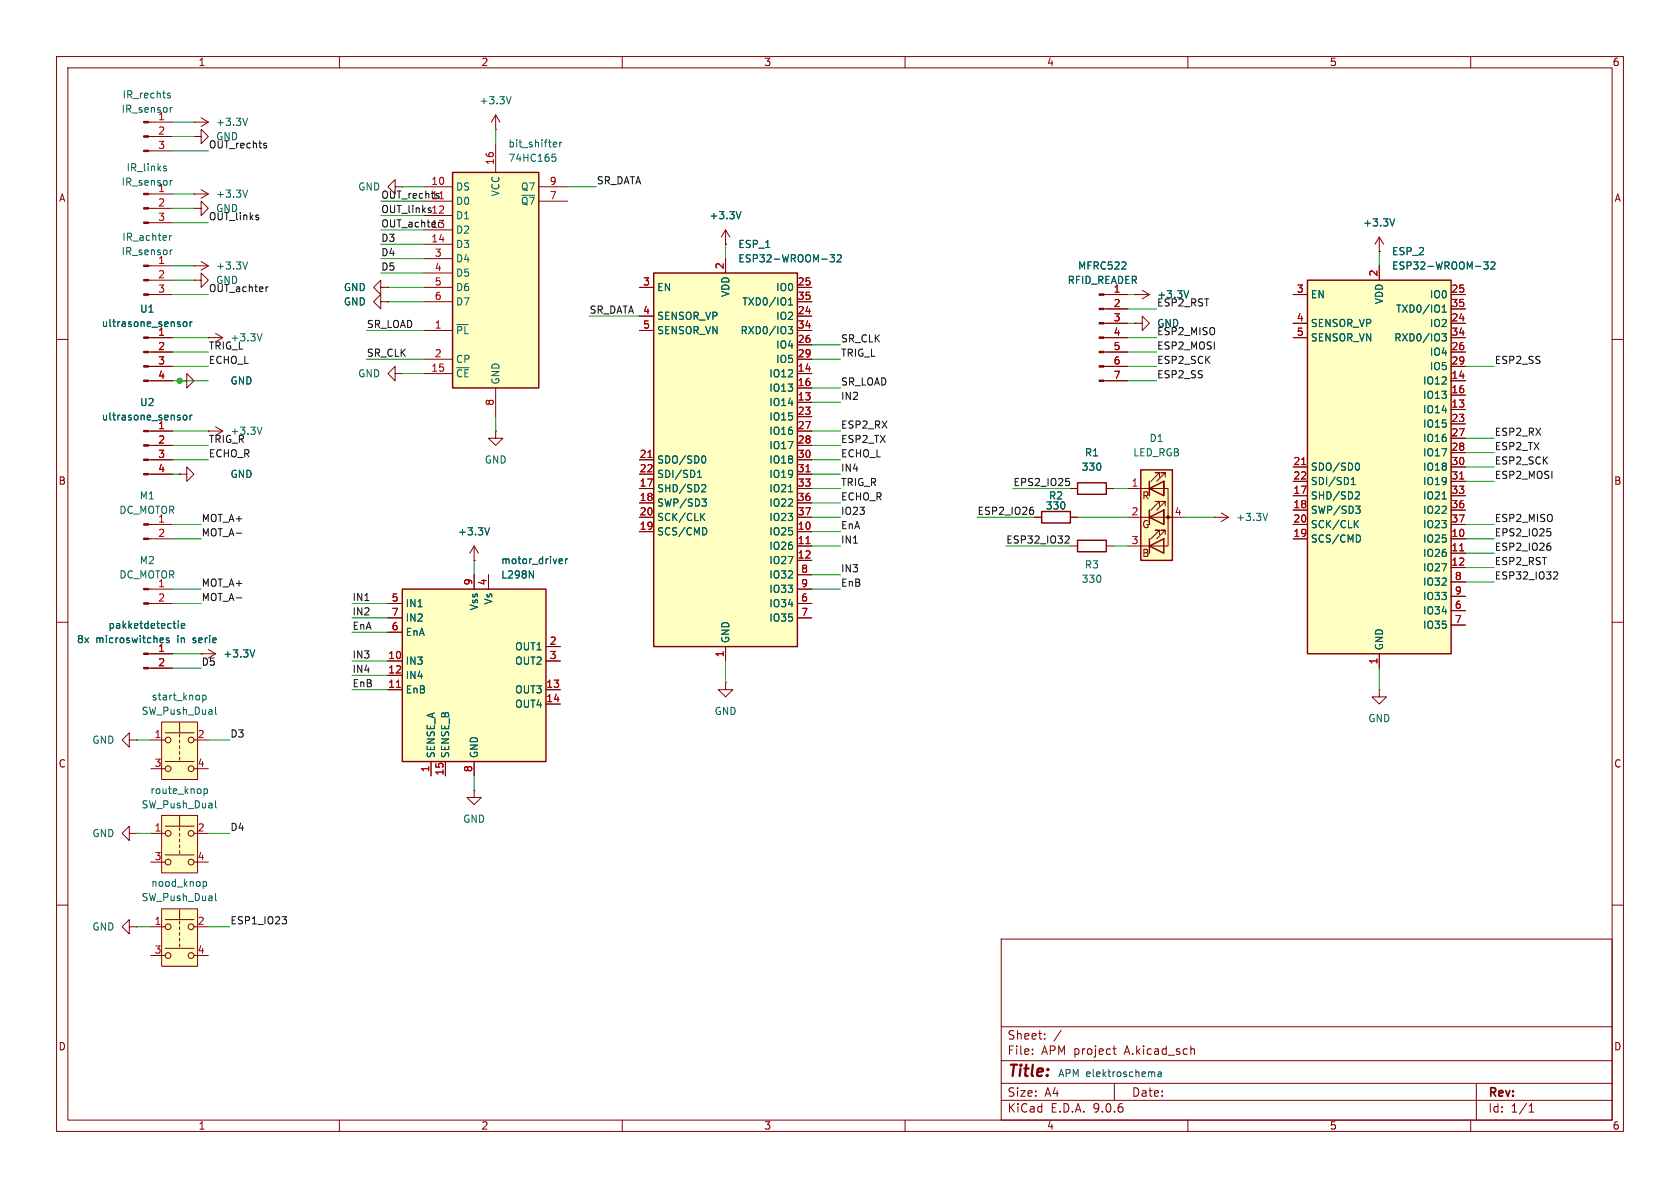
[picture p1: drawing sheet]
<svg xmlns="http://www.w3.org/2000/svg" width="297mm" height="210mm" viewBox="0 0 297 210" stroke-linecap="round" stroke-linejoin="round" font-family="sans-serif">
<g fill="none" stroke="#840000" stroke-width=".18">
<path d="M10 10h277v190h-277zM12 12h273v186h-273zM60 10v2M110 10v2M160 10v2M210 10v2M260 10v2M34.3 34.3h.1M34.3 34.3h2.5M35.6 33.5l1.2 .8M36.8 34.3l-1.2 .8M10 60h2"/>
<path d="M285 60h2M10 110h2M285 110h2M10 160h2M177 166h108v32h-108zM285 160h2M60 198v2M110 198v2M160 198v2M177 194.5h108M177 191.5h108M177 187.5h108"/>
<path d="M177 181.5h108M182.5 186.3v.1M182.5 185.5v.1M184.7 183.6v.1M184.7 182.8v.1M187.6 182.1l-1.3 2M196.7 185.4h.6M197 184.9v1.3l.3 .2M197 191.5v3M210 198v2M210.7 185.4h.3l.2 .2v.8M260 198v2"/>
<path d="M261 191.5v6.5M270.3 196.6h.9M270.3 195.5l.4-.4v1.5"/>
</g>
<path d="M43.8 33.6l-.4 1.3" fill="none" stroke="#006464" stroke-width=".18"/>
<path d="M231.1 49.5h25.4v66.1h-25.4z" fill="#ffffc2"/>
<path d="M231.1 49.5h25.4v66.1h-25.4z" fill="none" stroke="#840000" stroke-width=".25"/>
<g fill="none" stroke="#840000" stroke-width=".18">
<path d="M34.3 36.8h1.3v-1.2l1.2 1.2-1.2 1.3v-1.3M34.3 36.8h.1M34.3 47h.1M34.3 49.5h1.3v-1.2l1.2 1.2-1.2 1.3v-1.3M34.3 49.5h.1M34.3 47h2.5M35.6 46.2l1.2 .8M36.8 59.7h.1M36.8 59.7h2.6M36.8 47l-1.2 .8M38.1 58.9l1.3 .8M39.4 59.7l-1.3 .8"/>
<path d="M67.3 50.8v-1.3l-1.3 1.3 1.3 1.3v-1.3h1.3M67.3 53.3v-1.2l-1.3 1.2 1.3 1.3v-1.3h1.3M68.6 50.8h.1M68.6 53.3h.1M128.3 43.2h.1M128.3 40.6l-.8 1.3M128.3 40.6l.7 1.3M128.3 40.6v2.6M195.2 52.1h4.2M195.2 57.2h4.2M195.2 59.7h4.2M195.2 54.6h4.2"/>
<path d="M200.7 57.2h1.2v-1.3l1.3 1.3-1.3 1.2v-1.2M200.7 57.2h.1M200.7 52.1h.1M200.7 52.1h2.5M201.9 51.3l1.3 .8M203.2 52.1l-1.3 .7M228.6 52.1h2.5M228.6 57.2h2.5M228.6 59.7h2.5M243.8 44.5h.1M243.8 41.9v2.6M243.8 47v2.5"/>
<path d="M243.8 41.9l-.7 1.3M243.8 41.9l.8 1.3M256.5 52.1h2.6M256.5 57.2h2.6M256.5 59.7h2.6M256.5 54.6h2.6M26.3 76.2h4.2M26.3 78.7h4.2M31.7 67.3h1.3v-1.3l1.3 1.3-1.3 1.3v-1.3M31.7 67.3h.1M195.2 62.2h4.2M195.2 64.8h4.2"/>
<path d="M195.2 67.3h4.2M256.5 62.2h2.6M256.5 64.8h2.6M256.5 67.3h2.6M256.5 69.9h2.6M256.5 72.4h2.6M256.5 74.9h2.6M256.5 77.5h2.6M26.3 92.7h4.2M26.3 95.3h4.2M26.3 81.3h4.2M26.3 83.8h4.2"/>
<path d="M228.6 82.6h2.5M228.6 85.1h2.5M228.6 87.6h2.5M228.6 90.2h2.5M228.6 92.7h2.5M228.6 95.3h2.5M256.5 82.6h2.6M256.5 85.1h2.6M256.5 87.6h2.6M256.5 90.2h2.6M256.5 92.7h2.6M256.5 95.3h2.6"/>
<path d="M256.5 80h2.6M256.5 97.8h2.6M243.8 115.6v2.5M256.5 100.3h2.6M256.5 102.9h2.6M256.5 105.4h2.6M256.5 108h2.6M256.5 110.5h2.6M128.3 120.7v1.2h1.2l-1.2 1.3-1.3-1.3h1.3M128.3 120.7h.1M243.8 121.9v1.3h1.3l-1.3 1.3-1.2-1.3h1.2M243.8 121.9h.1"/>
</g>
<g fill="none" stroke="#006464" stroke-width=".18">
<path d="M131 37.4l-.4 1.3M246.6 38.7l-.5 1.2M43.8 46.3l-.4 1.3M46.3 59l-.4 1.3M210.1 51.4l-.4 1.2M254.9 59h.8l-.4 .5 .3 .1v.5l-.2 .2-.4-.1M255 55.2h.7M255 54.3l.3-.4v1.3M262.3 46.3h.8l-.4 .5 .3 .1v.5l-.2 .2-.5-.2M263.6 46.4l.5-.1 .2 .4-.8 .9h.8M32.5 73.5l.3-.1 .3 .2v.4l-.3 .2h-.3l-.1-.2zM33.6 73.4v.8"/>
<path d="M34 73.4l-.4 .2M238.9 85.7h.7M238.9 84.8l.3-.4v1.3M239.6 92.6l.6 .7M239.7 89.5h.8l-.5 .5 .4 .1 .1 .4-.3 .2h-.3M239.8 86.9l.4 .1 .1 .3-.8 .9h.8M239.9 81.9a.68 .68 0 0 1 .5 .6 .68 .68 0 0 1-.5 .6M240.2 92l-.8 .7M240.3 94.6l.2 .5-.2 .7M255 88.2h.7"/>
</g>
<path d="M230.1 82.1h.7M258.1 84.7h.7M258.1 97.4h.7" fill="none" stroke="#a90000" stroke-width=".18"/>
<g fill="#840000" stroke="#840000" stroke-width=".18">
<path d="M25.4 92.6h.9v.2h-.9z"/>
<path d="M25.4 95.1h.9v.3h-.9z"/>
<path d="M194.3 51.9h.9v.3h-.9z"/>
<path d="M194.3 54.5h.9v.2h-.9z"/>
<path d="M194.3 57h.9v.3h-.9z"/>
<path d="M194.3 59.6h.9v.2h-.9z"/>
<path d="M194.3 62.1h.9v.3h-.9z"/>
<path d="M194.3 64.6h.9v.3h-.9z"/>
<path d="M194.3 67.2h.9v.2h-.9z"/>
<path d="M25.4 76.1h.9v.2h-.9z"/>
<path d="M25.4 78.6h.9v.3h-.9z"/>
<path d="M25.4 81.2h.9v.2h-.9z"/>
<path d="M25.4 83.7h.9v.2h-.9z"/>
</g>
<path d="M28.6 127.6h6.3v10.2h-6.3z" fill="#ffffc2"/>
<g fill="none" stroke="#840000" stroke-width=".18">
<path d="M87.6 22.9h.1M87.6 20.3l-.7 1.3M87.6 20.3l.8 1.3M87.6 20.3v2.6M214.6 91.4h.1M214.6 91.4h2.6M215.9 90.7l1.3 .7M217.2 91.4l-1.3 .8M22.9 130.8v-1.3l-1.3 1.3 1.3 1.3v-1.3h1.2M24.1 130.8h.1M26.7 130.8h2.5M26.7 135.9h2.5"/>
<path d="M28.6 127.6h6.3v10.2h-6.3zM29.2 129.5h5.1M29.2 134.6h5.1M31.7 127.8v1.7M31.7 129.8v.5M31.7 130.8v.5M31.7 131.8v.5M31.7 132.8v.6M31.7 133.9v.5M34.3 130.8h2.5M34.3 135.9h2.5"/>
<circle cx="29.7" cy="130.8" r=".51"/>
<circle cx="29.7" cy="135.9" r=".51"/>
<circle cx="33.8" cy="135.9" r=".51"/>
<circle cx="33.8" cy="130.8" r=".51"/>
</g>
<path d="M90.4 17.1l-.5 1.3M224.1 90.7l-.4 1.3M35.8 122.9v1.3M35.8 123l.4-.1 .2 .2-.1 .6h-.5M38.1 125v1.1l.2 .2" fill="none" stroke="#006464" stroke-width=".18"/>
<path d="M28.6 144.1h6.3v10.2h-6.3z" fill="#ffffc2"/>
<g fill="none" stroke="#840000" stroke-width=".18">
<path d="M26.3 34.3h4.2M26.3 36.8h4.2M26.3 39.4h4.2M34.3 21.6h.1M34.3 24.1h1.3v-1.2l1.2 1.2-1.2 1.3v-1.3M34.3 24.1h.1M34.3 21.6h2.5M35.6 20.8l1.2 .8M36.8 21.6l-1.2 .8M69.8 33v-1.2l-1.2 1.2 1.2 1.3v-1.3h1.3M71.1 33h.1M26.3 47h4.2"/>
<path d="M26.3 49.5h4.2M26.3 52.1h4.2M69.8 66v-1.2l-1.2 1.2 1.2 1.3v-1.3h1.3M71.1 66h.1M182.9 91.4h1.2M189.2 96.5h1.3M189.2 91.4h1.3M189.2 86.4h1.3M195.6 96.5h1.2M195.6 86.4h1.2M26.3 115.6h4.2M26.3 118.1h4.2"/>
<path d="M35.6 115.6h.1M35.6 115.6h2.5M36.8 114.8l1.3 .8M38.1 115.6l-1.3 .7M22.9 147.3v-1.2l-1.3 1.2 1.3 1.3v-1.3h1.2M24.1 147.3h.1M26.7 147.3h2.5M26.7 152.4h2.5M28.6 144.1h6.3v10.2h-6.3zM29.2 146.1h5.1M29.2 151.1h5.1M31.7 144.3v1.8"/>
<path d="M31.7 146.3v.5M31.7 147.3v.5M31.7 148.3v.5M31.7 149.4v.5M31.7 150.4v.5M34.3 147.3h2.5M34.3 152.4h2.5"/>
<circle cx="29.7" cy="152.4" r=".51"/>
<circle cx="29.7" cy="147.3" r=".51"/>
<circle cx="33.8" cy="147.3" r=".51"/>
<circle cx="33.8" cy="152.4" r=".51"/>
</g>
<g fill="none" stroke="#006464" stroke-width=".18">
<path d="M29.1 29.8h.3l.1 .2-.2 .2h-.3M29.1 29.4h.3M30.1 31.9v.9M30.4 31.9l-.3 .2M43.8 20.9l-.4 1.3M30 41.6v.9M30.1 44.2v.8M30.3 41.6l-.3 .3M30.4 44.2l-.3 .2M28.5 112.8h.3l.1 .3-.6 .1M29.9 112.8h-.3l-.2 .1 .1 .2 .4 .1v.3h-.5M30.6 110.2h.5"/>
<path d="M31 111.1h.1M31.5 109.8v.1M31.5 110.2v.9M32.1 110.6l.6-.1-.1-.2-.4-.1-.1 .2v.6h.5M45 114.9l-.4 1.2M36.1 139.4v1.3M36.1 139.5l.3-.1 .3 .3-.1 .5h-.5M38.1 141.5v1.1l.2 .2"/>
</g>
<g fill="#840000" stroke="#840000" stroke-width=".18">
<path d="M25.4 46.9h.9v.2h-.9z"/>
<path d="M25.4 49.4h.9v.3h-.9z"/>
<path d="M25.4 51.9h.9v.3h-.9z"/>
<path d="M25.4 115.4h.9v.3h-.9z"/>
<path d="M25.4 118h.9v.2h-.9z"/>
<path d="M25.4 34.2h.9v.2h-.9z"/>
<path d="M25.4 36.7h.9v.3h-.9z"/>
<path d="M25.4 39.2h.9v.3h-.9z"/>
</g>
<path d="M184.1 90.4h5.1v2.1h-5.1zM190.5 95.5h5.1v2h-5.1zM190.5 85.3h5.1v2.1h-5.1z" fill="none" stroke="#840000" stroke-width=".25"/>
<path d="M201.7 83.1h5.6v16h-5.6z" fill="#ffffc2"/>
<path d="M201.7 83.1h5.6v16h-5.6zM203.2 86.4l2.5-1.3v2.5zM203.2 91.4l2.5-1.2v2.5zM203.2 96.5l2.5-1.2v2.5zM203.2 85.1v2.5M203.2 90.2v2.5M203.2 95.3v2.5" fill="none" stroke="#840000" stroke-width=".25"/>
<g fill="none" stroke="#840000" stroke-width=".18">
<path d="M199.4 86.4h7.1v10.1h-7.1M199.4 91.4h10.1M203.2 85.1v2.5M203.2 90.2v2.5M205 84.3v-.7h-.8h.8l-1.5 1.5M205 89.4v-.8h-.8h.8l-1.5 1.6M205 94.5v-.8h-.8h.8l-1.5 1.6M205.7 85.1h.1M205.7 85.1v2.5zM205.7 90.2h.1M205.7 90.2v2.5zM206 84.3v-.7h-.8h.8l-1.5 1.5"/>
<path d="M206 89.4v-.8h-.8h.8l-1.5 1.6M206 94.5v-.8h-.8h.8l-1.5 1.6"/>
</g>
<circle cx="206.5" cy="91.4" r=".25" fill="#840000" stroke="#840000" stroke-width=".18"/>
<path d="M28.6 160.7h6.3v10.1h-6.3z" fill="#ffffc2"/>
<g fill="none" stroke="#840000" stroke-width=".18">
<path d="M36.8 76.2h.1M36.8 76.2h2.6M38.1 75.4l1.3 .8M39.4 76.2l-1.3 .8M31.7 83.8h1.3v-1.2l1.3 1.2-1.3 1.3v-1.3M31.7 83.8h.1M26.3 104.1h4.2M26.3 106.7h4.2M22.9 163.8v-1.2l-1.3 1.2 1.3 1.3v-1.3h1.2M24.1 163.8h.1M26.7 163.8h2.5M26.7 168.9h2.5"/>
<path d="M28.6 160.7h6.3v10.1h-6.3zM29.2 162.6h5.1M29.2 167.6h5.1M31.7 160.8v1.8M31.7 162.8v.5M31.7 163.8v.5M31.7 164.8v.6M31.7 165.9v.5M31.7 166.9v.5M34.3 163.8h2.5M34.3 168.9h2.5"/>
<circle cx="29.7" cy="163.8" r=".51"/>
<circle cx="29.7" cy="168.9" r=".51"/>
<circle cx="33.8" cy="163.8" r=".51"/>
<circle cx="33.8" cy="168.9" r=".51"/>
</g>
<path d="M46.3 75.5l-.4 1.3M35.9 155.9l.4-.1 .2 .3-.1 .5h-.5M38.1 157.9v1.1l.2 .2" fill="none" stroke="#006464" stroke-width=".18"/>
<g fill="#840000" stroke="#840000" stroke-width=".18">
<path d="M25.4 104h.9v.3h-.9z"/>
<path d="M25.4 106.6h.9v.2h-.9z"/>
</g>
<path d="M71.1 104.1h25.4v30.5h-25.4z" fill="#ffffc2"/>
<path d="M71.1 104.1h25.4v30.5h-25.4z" fill="none" stroke="#840000" stroke-width=".25"/>
<g fill="none" stroke="#840000" stroke-width=".18">
<path d="M68.6 106.7h2.5M68.6 109.2h2.5M68.6 111.8h2.5M68.6 116.8h2.5M68.6 119.4h2.5M83.8 101.6v2.5M86.4 101.6v2.5M96.5 116.8h2.6M96.5 114.3h2.6M68.6 121.9h2.5M76.2 134.6v2.6M78.7 134.6v2.6"/>
<path d="M83.8 134.6v2.6M96.5 121.9h2.6M96.5 124.5h2.6"/>
</g>
<path d="M70.1 121.5h.7" fill="none" stroke="#a90000" stroke-width=".18"/>
<path d="M99 98.8l.4 .1v.2l-.6 .1M99.4 99.6h-.4M100 98.8v.8M100.3 98.8l-.3 .2M93.6 100.9l.7 1.3v-1.3" fill="none" stroke="#006464" stroke-width=".18"/>
<path d="M80 30.5h15.2v38.1h-15.2z" fill="#ffffc2"/>
<path d="M80 30.5h15.2v38.1h-15.2z" fill="none" stroke="#840000" stroke-width=".25"/>
<g fill="none" stroke="#840000" stroke-width=".18">
<path d="M26.3 21.6h4.2M26.3 24.1h4.2M26.3 26.7h4.2M74.9 33h5.1M74.9 35.6h5.1M74.9 38.1h5.1M87.6 25.4v5.1M95.2 33h5.1M95.2 35.6h5.1M26.3 59.7h4.2M74.9 40.6h5.1M74.9 43.2h5.1"/>
<path d="M74.9 45.7h5.1M74.9 48.3h5.1M74.9 50.8h5.1M74.9 53.3h5.1M74.9 58.4h5.1M26.3 62.2h4.2M26.3 64.8h4.2M26.3 67.3h4.2M74.9 63.5h5.1M74.9 66h5.1M87.6 76.2v1.3h1.3l-1.3 1.2-1.2-1.2h1.2M87.6 76.2h.1"/>
<path d="M87.6 68.6v5.1M83.8 99.1h.1M83.8 96.5l-.7 1.3M83.8 96.5l.8 1.3M83.8 96.5v2.6M83.8 139.7v1.3h1.3l-1.3 1.2-1.3-1.2h1.3M83.8 139.7h.1"/>
</g>
<path d="M77.7 35.1h.7" fill="none" stroke="#a90000" stroke-width=".18"/>
<g fill="none" stroke="#006464" stroke-width=".18">
<path d="M29.7 16.8l.4 .2v.1l-.1 .2h-.4M29.7 16.5h.4M30.1 19v.9M30.4 19l-.3 .2M97.6 27.2h.6M97.7 27.7h.3l.3 .3-.1 .4-.5 .1M98 25.1l.4 .1v.2l-.6 .2M98.4 25.9l-.4 .1M99 25.1v.9M99.3 25.1l-.3 .3M32.5 56.9h.3l.3 .2v.4l-.3 .2h-.3l-.1-.2zM33.6 56.9v.8"/>
<path d="M34 56.9l-.4 .2M80.7 57.4h2.1M86.5 93.3l-.4 1.3"/>
</g>
<g fill="#840000" stroke="#840000" stroke-width=".18">
<path d="M25.4 21.5h.9v.2h-.9z"/>
<path d="M25.4 24h.9v.3h-.9z"/>
<path d="M25.4 26.5h.9v.3h-.9z"/>
<path d="M25.4 59.6h.9v.2h-.9z"/>
<path d="M25.4 62.1h.9v.3h-.9z"/>
<path d="M25.4 64.6h.9v.3h-.9z"/>
<path d="M25.4 67.2h.9v.2h-.9z"/>
</g>
<path d="M115.6 48.3h25.4v66h-25.4z" fill="#ffffc2"/>
<path d="M115.6 48.3h25.4v66h-25.4z" fill="none" stroke="#840000" stroke-width=".25"/>
<g fill="none" stroke="#840000" stroke-width=".18">
<path d="M26.7 59.7h3.8M68.6 50.8h.1M68.6 53.3h.1M113 50.8h2.6M113 55.9h2.6M113 58.4h2.6M128.3 43.2h.1M128.3 45.7v2.6M141 50.8h2.5M141 55.9h2.5M141 58.4h2.5M141 53.3h2.5"/>
<path d="M195.6 52.1h3.8M195.6 57.2h3.8M195.6 59.7h3.8M195.6 54.6h3.8M200.7 57.2h.1M200.7 52.1h.1M228.6 52.1h2.5M228.6 57.2h2.5M228.6 59.7h2.5M243.8 44.5h.1M243.8 47v2.5M256.5 52.1h2.6"/>
<path d="M256.5 57.2h2.6M256.5 59.7h2.6M256.5 54.6h2.6M26.7 76.2h3.8M26.7 78.7h3.8M26.7 62.2h3.8M26.7 64.8h3.8M26.7 67.3h3.8M31.7 67.3h.1M141 61h2.5M141 63.5h2.5M141 66h2.5"/>
<path d="M141 68.6h2.5M141 71.1h2.5M141 73.7h2.5M141 76.2h2.5M141 78.7h2.5M195.6 62.2h3.8M195.6 64.8h3.8M195.6 67.3h3.8M256.5 62.2h2.6M256.5 64.8h2.6M256.5 67.3h2.6M256.5 69.9h2.6"/>
<path d="M256.5 72.4h2.6M256.5 74.9h2.6M256.5 77.5h2.6M26.7 81.3h3.8M26.7 83.8h3.8M31.7 83.8h.1M83.8 99.1h.1M113 81.3h2.6M113 83.8h2.6M113 86.4h2.6M113 88.9h2.6M113 91.4h2.6"/>
<path d="M113 94h2.6M141 81.3h2.5M141 83.8h2.5M141 86.4h2.5M141 88.9h2.5M141 91.4h2.5M141 94h2.5M141 96.5h2.5M141 99.1h2.5M182.9 91.4h1.2M189.2 86.4h1.3M189.2 91.4h1.3"/>
<path d="M195.6 86.4h1.2M228.6 82.6h2.5M228.6 85.1h2.5M228.6 87.6h2.5M228.6 90.2h2.5M228.6 92.7h2.5M228.6 95.3h2.5M256.5 82.6h2.6M256.5 85.1h2.6M256.5 87.6h2.6M256.5 90.2h2.6M256.5 92.7h2.6"/>
<path d="M256.5 95.3h2.6M256.5 80h2.6M256.5 97.8h2.6M26.7 115.6h3.8M26.7 118.1h3.8M35.6 115.6h.1M68.6 106.7h2.5M68.6 109.2h2.5M68.6 111.8h2.5M68.6 116.8h2.5M68.6 119.4h2.5M83.8 101.6v2.5"/>
<path d="M86.4 101.6v2.5M96.5 116.8h2.6M96.5 114.3h2.6M128.3 114.3v2.5M141 101.6h2.5M141 104.1h2.5M141 106.7h2.5M141 109.2h2.5M243.8 115.6v2.5M256.5 100.3h2.6M256.5 102.9h2.6M256.5 105.4h2.6"/>
<path d="M256.5 108h2.6M256.5 110.5h2.6M68.6 121.9h2.5M76.2 134.6v2.6M78.7 134.6v2.6M83.8 134.6v2.6M96.5 121.9h2.6M96.5 124.5h2.6"/>
</g>
<g fill="none" stroke="#006464" stroke-width=".18">
<path d="M131 37.4l-.4 1.3M246.6 38.7l-.5 1.2M32.5 56.9h.3l.3 .2v.4l-.3 .2h-.3l-.1-.2zM33.6 56.9v.8M34 56.9l-.4 .2M139.3 57.7h.8l-.4 .5 .4 .1v.6l-.2 .1-.5-.1M139.4 53.9h.7M139.4 53l.4-.4v1.3M146.7 45h.8l-.4 .5 .4 .1v.6l-.2 .1-.6-.1M148 45.2l.5-.2 .2 .4-.8 .9h.8M210.1 51.4l-.4 1.2M254.9 59h.8l-.4 .5 .3 .1v.5l-.2 .2-.4-.1"/>
<path d="M255 55.2h.7M255 54.3l.3-.4v1.3M262.3 46.3h.8l-.4 .5 .3 .1v.5l-.2 .2-.5-.2M263.6 46.4l.5-.1 .2 .4-.8 .9h.8M32.5 73.5l.3-.1 .3 .2v.4l-.3 .2h-.3l-.1-.2zM33.6 73.4v.8M34 73.4l-.4 .2M86.5 93.3l-.4 1.3M99 98.8l.4 .1v.2l-.6 .1M99.4 99.6h-.4M100 98.8v.8M100.3 98.8l-.3 .2"/>
<path d="M123.3 84.4h.7M123.3 83.5l.4-.4v1.3M124 91.3l.6 .7M124.1 88.2h.8l-.4 .5 .3 .1 .1 .4-.3 .3h-.3M124.2 85.7h.4l.2 .3-.8 .9h.8M124.3 80.6a.68 .68 0 0 1 .5 .6 .68 .68 0 0 1-.5 .7M124.6 90.7l-.7 .8M124.7 93.4l.2 .4-.2 .7M139.4 86.9h.7M238.9 85.7h.7M238.9 84.8l.3-.4v1.3M239.6 92.6l.6 .7"/>
<path d="M239.7 89.5h.8l-.5 .5 .4 .1 .1 .4-.3 .2h-.3M239.8 86.9l.4 .1 .1 .3-.8 .9h.8M239.9 81.9a.68 .68 0 0 1 .5 .6 .68 .68 0 0 1-.5 .6M240.2 92l-.8 .7M240.3 94.6l.2 .5-.2 .7M255 88.2h.7M28.5 112.8h.3l.1 .3-.6 .1M29.9 112.8h-.3l-.2 .1 .1 .2 .4 .1v.3h-.5M30.6 110.2h.5M31 111.1h.1M31.5 109.8v.1M31.5 110.2v.9"/>
<path d="M32.1 110.6l.6-.1-.1-.2-.4-.1-.1 .2v.6h.5M45 114.9l-.4 1.2M93.6 100.9l.7 1.3v-1.3"/>
</g>
<path d="M114.5 80.9h.8M142.5 83.4h.7M142.5 96.1h.7M230.1 82.1h.7M258.1 84.7h.7M258.1 97.4h.7M70.1 121.5h.7" fill="none" stroke="#a90000" stroke-width=".18"/>
<g fill="none" stroke="#0f0f0f" stroke-width=".18">
<path d="M45.6 38.4l.2 .2-.2 .3M45.6 38l.1 .1M46.8 25.7l.3 .1 .1 .2-.2 .2h-.3M46.8 25.3l.3 .1M47.4 50.7l-.4 .3M182.4 89.7h.2M182.5 90.1l.2 .3v.3l-.2 .2M188.4 84.6h.6M188.5 94.7l.4 .1 .1 .3-.8 .9h.8M188.8 85.1l.3 .2v.3l-.3 .2M273.5 93.5h.6M273.8 96h.3"/>
<path d="M273.9 96.5l.3 .2v.3l-.3 .3M273.9 94l.3 .2v.3l-.3 .2M274.8 101.1h.5l.1 .4-.8 .9h.8M49.9 162h.8l-.5 .5M50.5 162.6l.2 .2-.2 .5"/>
</g>
<g fill="none" stroke="#009600" stroke-width=".18">
<path d="M30.5 36.8h3.8M30.5 34.3h3.8M30.5 39.4h6.3M30.5 24.1h3.8M30.5 26.7h6.3M30.5 21.6h3.8M67.3 35.6h7.6M67.3 38.1h7.6M71.1 33h3.8M87.6 22.9v2.5M100.3 33h5.1M30.5 59.7h6.3"/>
<path d="M30.5 52.1h6.3M30.5 49.5h3.8M30.5 47h3.8M64.8 58.4h10.1M67.3 48.3h7.6M67.3 40.6h7.6M67.3 43.2h7.6M67.3 45.7h7.6M68.6 50.8h6.3M68.6 53.3h6.3M104.1 55.9h8.9M128.3 43.2v2.5"/>
<path d="M199.4 57.2h1.3M199.4 54.6h5.1M199.4 59.7h5.1M199.4 52.1h1.3M243.8 44.5v2.5M30.5 64.8h6.3M30.5 67.3h6.3M30.5 62.2h6.3M30.5 76.2h6.3M30.5 78.7h6.3M64.8 63.5h10.1M71.1 66h3.8"/>
<path d="M87.6 73.7v2.5M143.5 76.2h5.1M143.5 78.7h5.1M143.5 71.1h5.1M143.5 68.6h5.1M143.5 61h5.1M143.5 63.5h5.1M199.4 64.8h5.1M199.4 67.3h5.1M199.4 62.2h5.1M259.1 64.8h5.1M259.1 77.5h5.1"/>
<path d="M30.5 92.7h5.1M30.5 83.8h1.2M30.5 81.3h6.3M30.5 95.3h5.1M83.8 99.1v2.5M143.5 91.4h5.1M143.5 96.5h5.1M143.5 86.4h5.1M143.5 83.8h5.1M143.5 81.3h5.1M143.5 88.9h5.1M143.5 94h5.1"/>
<path d="M172.7 91.4h10.2M177.8 96.5h11.4M179.1 86.4h10.1M190.5 91.4h8.9M196.8 96.5h2.6M196.8 86.4h2.6M209.5 91.4h5.1M259.1 92.7h5.1M259.1 95.3h5.1M259.1 80h5.1M259.1 85.1h5.1M259.1 82.6h5.1"/>
<path d="M259.1 97.8h5.1M30.5 118.1h5.1M30.5 115.6h5.1M30.5 104.1h5.1M30.5 106.7h5.1M62.2 106.7h6.4M62.2 111.8h6.4M62.2 116.8h6.4M62.2 119.4h6.4M62.2 109.2h6.4M128.3 116.8v3.9M143.5 104.1h5.1"/>
<path d="M143.5 101.6h5.1M243.8 118.1v3.8M259.1 100.3h5.1M259.1 102.9h5.1M24.1 130.8h2.6M36.8 130.8h3.8M62.2 121.9h6.4M83.8 137.2v2.5M24.1 147.3h2.6M36.8 147.3h3.8M24.1 163.8h2.6M36.8 163.8h3.8"/>
</g>
<path d="M204 189.5l.1 .2v.6M204.7 189.5h.5l.1 .8M205.3 189.8h-.4l-.2 .2 .2 .3h.4" fill="none" stroke="#0000c2" stroke-width=".18"/>
<circle cx="31.7" cy="67.3" r=".46" fill="#009600" stroke="#009600" stroke-width=".18"/>
<text font-size="2.8" fill="#840000" x="178" y="190.9">Title:</text>
<g font-size="2.1" fill="#840000">
<text x="178" y="184">Sheet:</text>
<text x="178" y="186.7">File:</text>
<text x="184.1" y="186.7">APM project</text>
<text x="199" y="186.7">A.kicad_sch</text>
<text x="178" y="196.9">KiCad</text>
<text x="178" y="194.1">Size:</text>
<text x="184.7" y="194.1">A4</text>
<text x="185.7" y="196.9">E.D.A.</text>
<text x="193.3" y="196.9">9.0.6</text>
<text x="200" y="194.1">Date:</text>
<text x="263" y="194.3">Rev:</text>
<text x="263" y="196.9">Id:</text>
<text x="267.1" y="196.9">1/1</text>
</g>
<g font-size="1.8" fill="#840000">
<text x="35" y="11.9">1</text>
<text x="85" y="11.9">2</text>
<text x="135" y="11.9">3</text>
<text x="185" y="11.9">4</text>
<text x="235" y="11.9">5</text>
<text x="285" y="11.9">6</text>
<text x="10.3" y="35.9">A</text>
<text x="285.3" y="35.9">A</text>
<text x="10.3" y="85.9">B</text>
<text x="201.8" y="88.5">R</text>
<text x="285.3" y="85.9">B</text>
<text x="201.8" y="93.6">G</text>
<text x="201.8" y="98.7">B</text>
<text x="10.3" y="135.9">C</text>
<text x="285.3" y="135.9">C</text>
<text x="10.3" y="185.9">D</text>
<text x="285.3" y="185.9">D</text>
<text x="35" y="199.9">1</text>
<text x="85" y="199.9">2</text>
<text x="135" y="199.9">3</text>
<text x="185" y="199.9">4</text>
<text x="235" y="199.9">5</text>
<text x="285" y="199.9">6</text>
</g>
<g font-size="1.8" fill="#006464">
<text x="21.6" y="17.6">IR_rechts</text>
<text x="21.4" y="20.1">IR_sensor</text>
<text x="27.9" y="21.3">1</text>
<text x="38.1" y="22.5">+3.3V</text>
<text x="84.7" y="18.6">+3.3V</text>
<text x="89.8" y="26.3">bit_shifter</text>
<text x="89.8" y="28.8">74HC165</text>
<text x="21.4" y="33">IR_sensor</text>
<text x="22.3" y="30.5">IR_links</text>
<text x="27.9" y="34">1</text>
<text x="38.1" y="35.2">+3.3V</text>
<text x="63.2" y="33.9">GND</text>
<text x="80.5" y="33.9">DS</text>
<text x="88.5" y="34.8" transform="rotate(-90 88.5 34.8)">VCC</text>
<text x="92" y="33.9">Q7</text>
<text x="80.5" y="36.4">D0</text>
<text x="80.5" y="39">D1</text>
<text x="80.5" y="41.5">D2</text>
<text x="92" y="36.4">~{Q7}</text>
<text x="125.3" y="39">+3.3V</text>
<text x="240.9" y="40.2">+3.3V</text>
<text x="21.4" y="45.3">IR_sensor</text>
<text x="21.5" y="42.8">IR_achter</text>
<text x="27.9" y="46.7">1</text>
<text x="38.1" y="47.9">+3.3V</text>
<text x="80.5" y="44">D3</text>
<text x="80.5" y="46.6">D4</text>
<text x="130.4" y="46.6">ESP32-WROOM-32</text>
<text x="130.4" y="44">ESP_1</text>
<text x="190.5" y="47.9">MFRC522</text>
<text x="246" y="47.9">ESP32-WROOM-32</text>
<text x="246" y="45.3">ESP_2</text>
<text x="60.7" y="51.7">GND</text>
<text x="80.5" y="49.1">D5</text>
<text x="80.5" y="51.7">D6</text>
<text x="116.1" y="51.7">EN</text>
<text x="129.1" y="52.6" transform="rotate(-90 129.1 52.6)">VDD</text>
<text x="137.1" y="51.7">IO0</text>
<text x="188.6" y="50.4">RFID_READER</text>
<text x="204.5" y="52.9">+3.3V</text>
<text x="231.6" y="52.9">EN</text>
<text x="244.7" y="53.9" transform="rotate(-90 244.7 53.9)">VDD</text>
<text x="252.7" y="52.9">IO0</text>
<text x="17.9" y="58">ultrasone_sensor</text>
<text x="24.7" y="55.5">U1</text>
<text x="60.7" y="54.2">GND</text>
<text x="80.5" y="54.2">D7</text>
<text x="80.5" y="59.3">~{PL}</text>
<text x="116.1" y="56.7">SENSOR_VP</text>
<text x="116.1" y="59.3">SENSOR_VN</text>
<text x="130.8" y="59.3">RXD0/IO3</text>
<text x="131.1" y="54.2">TXD0/IO1</text>
<text x="137.1" y="56.7">IO2</text>
<text x="204.5" y="58">GND</text>
<text x="231.6" y="58">SENSOR_VP</text>
<text x="246.7" y="55.5">TXD0/IO1</text>
<text x="252.7" y="58">IO2</text>
<text x="80.5" y="64.4">CP</text>
<text x="137.1" y="61.8">IO4</text>
<text x="137.1" y="64.4">IO5</text>
<text x="231.6" y="60.6">SENSOR_VN</text>
<text x="246.4" y="60.6">RXD0/IO3</text>
<text x="252.7" y="63.1">IO4</text>
<text x="252.7" y="65.6">IO5</text>
<text x="24.7" y="72">U2</text>
<text x="40.6" y="68.2">GND</text>
<text x="63.2" y="66.9">GND</text>
<text x="80.5" y="66.9">~{CE}</text>
<text x="88.5" y="68.1" transform="rotate(-90 88.5 68.1)">GND</text>
<text x="135.9" y="66.9">IO12</text>
<text x="135.9" y="69.4">IO13</text>
<text x="135.9" y="72">IO14</text>
<text x="251.5" y="68.2">IO12</text>
<text x="251.5" y="70.7">IO13</text>
<text x="17.9" y="74.5">ultrasone_sensor</text>
<text x="135.9" y="74.5">IO15</text>
<text x="135.9" y="77.1">IO16</text>
<text x="251.5" y="73.3">IO14</text>
<text x="251.5" y="75.8">IO15</text>
<text x="85.6" y="82.1">GND</text>
<text x="116.1" y="82.1">SDO/SD0</text>
<text x="135.9" y="79.6">IO17</text>
<text x="135.9" y="82.1">IO18</text>
<text x="191.1" y="83.4">330</text>
<text x="191.7" y="80.9">R1</text>
<text x="200.3" y="80.9">LED_RGB</text>
<text x="203.1" y="78.3">D1</text>
<text x="231.6" y="83.4">SDO/SD0</text>
<text x="251.5" y="78.3">IO16</text>
<text x="251.5" y="80.9">IO17</text>
<text x="251.5" y="83.4">IO18</text>
<text x="24.6" y="88.5">M1</text>
<text x="40.6" y="84.7">GND</text>
<text x="116.1" y="84.7">SDI/SD1</text>
<text x="116.1" y="87.2">SHD/SD2</text>
<text x="116.1" y="89.8">SWP/SD3</text>
<text x="135.9" y="84.7">IO19</text>
<text x="135.9" y="87.2">IO21</text>
<text x="135.9" y="89.8">IO22</text>
<text x="185.3" y="88.5">R2</text>
<text x="231.6" y="86">SDI/SD1</text>
<text x="231.6" y="88.5">SHD/SD2</text>
<text x="251.5" y="86">IO19</text>
<text x="251.5" y="88.5">IO21</text>
<text x="21" y="91">DC_MOTOR</text>
<text x="27.9" y="92.5">1</text>
<text x="80.9" y="94.8">+3.3V</text>
<text x="116.1" y="92.3">SCK/CLK</text>
<text x="116.1" y="94.8">SCS/CMD</text>
<text x="135.9" y="92.3">IO23</text>
<text x="135.9" y="94.8">IO25</text>
<text x="184.8" y="90.3">330</text>
<text x="218.4" y="92.3">+3.3V</text>
<text x="231.6" y="91">SWP/SD3</text>
<text x="231.6" y="93.6">SCK/CLK</text>
<text x="251.5" y="91">IO22</text>
<text x="251.5" y="93.6">IO23</text>
<text x="24.6" y="99.9">M2</text>
<text x="88.5" y="99.9">motor_driver</text>
<text x="135.9" y="97.4">IO26</text>
<text x="135.9" y="99.9">IO27</text>
<text x="191.7" y="100.7">R3</text>
<text x="231.6" y="96.1">SCS/CMD</text>
<text x="251.5" y="96.1">IO25</text>
<text x="251.5" y="98.7">IO26</text>
<text x="251.5" y="101.2">IO27</text>
<text x="21" y="102.5">DC_MOTOR</text>
<text x="27.9" y="103.9">1</text>
<text x="71.6" y="107.5">IN1</text>
<text x="84.7" y="108" transform="rotate(-90 84.7 108)">Vss</text>
<text x="87.2" y="107" transform="rotate(-90 87.2 107)">Vs</text>
<text x="88.5" y="102.5">L298N</text>
<text x="135.9" y="102.5">IO32</text>
<text x="135.9" y="105">IO33</text>
<text x="135.9" y="107.5">IO34</text>
<text x="191.1" y="103.2">330</text>
<text x="251.5" y="103.7">IO32</text>
<text x="251.5" y="106.3">IO33</text>
<text x="13.5" y="113.9">8x</text>
<text x="16.9" y="113.9">microswitches</text>
<text x="19.1" y="111.4">pakketdetectie</text>
<text x="31.4" y="113.9">in</text>
<text x="34.4" y="113.9">serie</text>
<text x="71.6" y="110.1">IN2</text>
<text x="71.6" y="112.6">EnA</text>
<text x="129.1" y="113.8" transform="rotate(-90 129.1 113.8)">GND</text>
<text x="135.9" y="110.1">IO35</text>
<text x="251.5" y="108.8">IO34</text>
<text x="251.5" y="111.4">IO35</text>
<text x="39.4" y="116.4">+3.3V</text>
<text x="71.6" y="117.7">IN3</text>
<text x="91" y="115.2">OUT1</text>
<text x="91" y="117.7">OUT2</text>
<text x="244.7" y="115.1" transform="rotate(-90 244.7 115.1)">GND</text>
<text x="26.7" y="124">start_knop</text>
<text x="71.6" y="120.2">IN4</text>
<text x="71.6" y="122.8">EnB</text>
<text x="91" y="122.8">OUT3</text>
<text x="91" y="125.3">OUT4</text>
<text x="16.2" y="131.7">GND</text>
<text x="24.9" y="126.6">SW_Push_Dual</text>
<text x="126.2" y="126.6">GND</text>
<text x="241.8" y="127.9">GND</text>
<text x="77.1" y="134.1" transform="rotate(-90 77.1 134.1)">SENSE_A</text>
<text x="79.6" y="134.1" transform="rotate(-90 79.6 134.1)">SENSE_B</text>
<text x="84.7" y="134.1" transform="rotate(-90 84.7 134.1)">GND</text>
<text x="24.9" y="143.1">SW_Push_Dual</text>
<text x="26.5" y="140.6">route_knop</text>
<text x="16.2" y="148.2">GND</text>
<text x="81.8" y="145.6">GND</text>
<text x="24.9" y="159.5">SW_Push_Dual</text>
<text x="26.6" y="157">nood_knop</text>
<text x="16.2" y="164.7">GND</text>
</g>
<g font-size="1.8" fill="#a90000">
<text x="27.9" y="23.9">2</text>
<text x="27.9" y="26.4">3</text>
<text x="87.4" y="29.3" transform="rotate(-90 87.4 29.3)">16</text>
<text x="76.2" y="32.8">10</text>
<text x="97.1" y="32.8">9</text>
<text x="97.1" y="35.3">7</text>
<text x="27.9" y="36.6">2</text>
<text x="27.9" y="39.1">3</text>
<text x="76.2" y="42.9">14</text>
<text x="76.8" y="45.5">3</text>
<text x="128" y="47.7" transform="rotate(-90 128 47.7)">2</text>
<text x="27.9" y="49.3">2</text>
<text x="27.9" y="51.8">3</text>
<text x="76.8" y="48">4</text>
<text x="76.8" y="50.5">5</text>
<text x="76.8" y="53.1">6</text>
<text x="113.6" y="50.5">3</text>
<text x="140.9" y="50.5">25</text>
<text x="140.9" y="53.1">35</text>
<text x="196.8" y="51.8">1</text>
<text x="229.2" y="51.8">3</text>
<text x="243.6" y="49" transform="rotate(-90 243.6 49)">2</text>
<text x="256.5" y="51.8">25</text>
<text x="27.9" y="59.4">1</text>
<text x="76.8" y="58.2">1</text>
<text x="113.6" y="55.6">4</text>
<text x="113.6" y="58.2">5</text>
<text x="140.9" y="55.6">24</text>
<text x="140.9" y="58.2">34</text>
<text x="196.8" y="54.4">2</text>
<text x="196.8" y="56.9">3</text>
<text x="196.8" y="59.4">4</text>
<text x="229.2" y="56.9">4</text>
<text x="229.2" y="59.4">5</text>
<text x="256.5" y="54.4">35</text>
<text x="256.5" y="56.9">24</text>
<text x="256.5" y="59.4">34</text>
<text x="27.9" y="62">2</text>
<text x="27.9" y="64.5">3</text>
<text x="76.2" y="65.8">15</text>
<text x="76.8" y="63.2">2</text>
<text x="140.9" y="60.7">26</text>
<text x="140.9" y="63.2">29</text>
<text x="140.9" y="65.8">14</text>
<text x="196.8" y="62">5</text>
<text x="196.8" y="64.5">6</text>
<text x="256.5" y="62">26</text>
<text x="256.5" y="64.5">29</text>
<text x="27.9" y="67.1">4</text>
<text x="87.4" y="71.8" transform="rotate(-90 87.4 71.8)">8</text>
<text x="140.9" y="68.3">16</text>
<text x="140.9" y="70.9">13</text>
<text x="196.8" y="67.1">7</text>
<text x="256.5" y="67.1">14</text>
<text x="256.5" y="69.6">16</text>
<text x="27.9" y="75.9">1</text>
<text x="140.9" y="73.4">23</text>
<text x="140.9" y="75.9">27</text>
<text x="256.5" y="72.1">13</text>
<text x="256.5" y="74.7">23</text>
<text x="256.5" y="77.2">27</text>
<text x="27.9" y="78.5">2</text>
<text x="27.9" y="81">3</text>
<text x="27.9" y="83.6">4</text>
<text x="113" y="81">21</text>
<text x="113" y="83.6">22</text>
<text x="140.9" y="78.5">28</text>
<text x="140.9" y="81">30</text>
<text x="140.9" y="83.6">31</text>
<text x="228.6" y="82.3">21</text>
<text x="256.5" y="79.8">28</text>
<text x="256.5" y="82.3">30</text>
<text x="113" y="86.1">17</text>
<text x="113" y="88.6">18</text>
<text x="140.9" y="86.1">33</text>
<text x="140.9" y="88.6">36</text>
<text x="200" y="86.1">1</text>
<text x="228.6" y="84.8">22</text>
<text x="228.6" y="87.4">17</text>
<text x="228.6" y="89.9">18</text>
<text x="256.5" y="84.8">31</text>
<text x="256.5" y="87.4">33</text>
<text x="256.5" y="89.9">36</text>
<text x="27.9" y="95">2</text>
<text x="113" y="91.2">20</text>
<text x="113" y="93.7">19</text>
<text x="140.9" y="91.2">37</text>
<text x="140.9" y="93.7">10</text>
<text x="200" y="91.2">2</text>
<text x="207.6" y="91.2">4</text>
<text x="228.6" y="92.5">20</text>
<text x="228.6" y="95">19</text>
<text x="256.5" y="92.5">37</text>
<text x="256.5" y="95">10</text>
<text x="140.9" y="96.3">11</text>
<text x="140.9" y="98.8">12</text>
<text x="141.5" y="101.3">8</text>
<text x="200" y="96.3">3</text>
<text x="256.5" y="97.5">11</text>
<text x="256.5" y="100.1">12</text>
<text x="27.9" y="106.4">2</text>
<text x="69.1" y="106.4">5</text>
<text x="83.6" y="103.6" transform="rotate(-90 83.6 103.6)">9</text>
<text x="86.1" y="103.6" transform="rotate(-90 86.1 103.6)">4</text>
<text x="141.5" y="103.9">9</text>
<text x="141.5" y="106.4">6</text>
<text x="257.1" y="102.6">8</text>
<text x="257.1" y="105.2">9</text>
<text x="257.1" y="107.7">6</text>
<text x="69.1" y="109">7</text>
<text x="69.1" y="111.5">6</text>
<text x="141.5" y="109">7</text>
<text x="257.1" y="110.2">7</text>
<text x="27.9" y="115.3">1</text>
<text x="27.9" y="117.9">2</text>
<text x="68.5" y="116.6">10</text>
<text x="68.5" y="119.1">12</text>
<text x="97.1" y="114">2</text>
<text x="97.1" y="116.6">3</text>
<text x="128" y="116.3" transform="rotate(-90 128 116.3)">1</text>
<text x="243.6" y="117.5" transform="rotate(-90 243.6 117.5)">1</text>
<text x="68.5" y="121.7">11</text>
<text x="96.5" y="121.7">13</text>
<text x="96.5" y="124.2">14</text>
<text x="27.2" y="130.6">1</text>
<text x="34.9" y="130.6">2</text>
<text x="27.2" y="135.6">3</text>
<text x="34.9" y="135.6">4</text>
<text x="75.9" y="136.6" transform="rotate(-90 75.9 136.6)">1</text>
<text x="78.5" y="137.2" transform="rotate(-90 78.5 137.2)">15</text>
<text x="83.6" y="136.6" transform="rotate(-90 83.6 136.6)">8</text>
<text x="27.2" y="147.1">1</text>
<text x="34.9" y="147.1">2</text>
<text x="27.2" y="152.1">3</text>
<text x="34.9" y="152.1">4</text>
<text x="27.2" y="163.6">1</text>
<text x="34.9" y="163.6">2</text>
<text x="27.2" y="168.7">3</text>
<text x="34.9" y="168.7">4</text>
</g>
<g font-size="1.8" fill="#0f0f0f">
<text x="36.8" y="26.3">OUT_rechts</text>
<text x="38.1" y="25">GND</text>
<text x="67.3" y="35.2">OUT_rechts11</text>
<text x="105.4" y="32.7">SR_DATA</text>
<text x="36.8" y="39">OUT_links</text>
<text x="38.1" y="37.7">GND</text>
<text x="67.3" y="40.3">OUT_achter13</text>
<text x="67.3" y="37.8">OUT_links 12</text>
<text x="67.3" y="42.8">D3</text>
<text x="67.3" y="47.9">D5</text>
<text x="67.3" y="45.4">D4</text>
<text x="36.8" y="51.7">OUT_achter</text>
<text x="38.1" y="50.4">GND</text>
<text x="64.8" y="58.1">SR_LOAD</text>
<text x="104.1" y="55.5">SR_DATA</text>
<text x="204.5" y="54.3">ESP2_RST</text>
<text x="204.5" y="59.3">ESP2_MISO</text>
<text x="36.8" y="61.9">TRIG_L</text>
<text x="36.8" y="64.4">ECHO_L</text>
<text x="40.6" y="60.6">+3.3V</text>
<text x="64.8" y="63.2">SR_CLK</text>
<text x="148.6" y="63.2">TRIG_L</text>
<text x="148.6" y="60.6">SR_CLK</text>
<text x="204.5" y="61.9">ESP2_MOSI</text>
<text x="204.5" y="64.4">ESP2_SCK</text>
<text x="264.2" y="64.4">ESP2_SS</text>
<text x="148.6" y="68.2">SR_LOAD</text>
<text x="148.6" y="70.8">IN2</text>
<text x="204.5" y="67">ESP2_SS</text>
<text x="40.6" y="77.1">+3.3V</text>
<text x="148.6" y="75.9">ESP2_RX</text>
<text x="264.2" y="77.1">ESP2_RX</text>
<text x="36.8" y="78.4">TRIG_R</text>
<text x="36.8" y="80.9">ECHO_R</text>
<text x="148.6" y="83.5">IN4</text>
<text x="148.6" y="80.9">ECHO_L</text>
<text x="148.6" y="78.4">ESP2_TX</text>
<text x="264.2" y="82.2">ESP2_SCK</text>
<text x="264.2" y="79.7">ESP2_TX</text>
<text x="148.6" y="86">TRIG_R</text>
<text x="148.6" y="88.6">ECHO_R</text>
<text x="179.1" y="86">EPS2_IO25</text>
<text x="264.2" y="84.7">ESP2_MOSI</text>
<text x="35.6" y="92.4">MOT_A+</text>
<text x="35.6" y="94.9">MOT_A-</text>
<text x="148.6" y="93.6">EnA</text>
<text x="148.6" y="91.1">IO23</text>
<text x="172.7" y="91.1">ESP2_IO26</text>
<text x="264.2" y="92.4">ESP2_MISO</text>
<text x="264.2" y="94.9">EPS2_IO25</text>
<text x="148.6" y="101.3">IN3</text>
<text x="148.6" y="96.2">IN1</text>
<text x="177.8" y="96.2">ESP32_IO32</text>
<text x="264.2" y="100">ESP2_RST</text>
<text x="264.2" y="97.4">ESP2_IO26</text>
<text x="35.6" y="103.8">MOT_A+</text>
<text x="35.6" y="106.3">MOT_A-</text>
<text x="62.2" y="106.3">IN1</text>
<text x="148.6" y="103.8">EnB</text>
<text x="264.2" y="102.5">ESP32_IO32</text>
<text x="62.2" y="111.4">EnA</text>
<text x="62.2" y="108.9">IN2</text>
<text x="35.6" y="117.8">D5</text>
<text x="62.2" y="119">IN4</text>
<text x="62.2" y="116.5">IN3</text>
<text x="62.2" y="121.6">EnB</text>
<text x="40.6" y="130.5">D3</text>
<text x="40.6" y="147">D4</text>
<text x="40.6" y="163.5">ESP1_IO23</text>
</g>
<text font-size="1.8" fill="#0000c2" x="187" y="190.6">APM elektroschema</text>
</svg>
